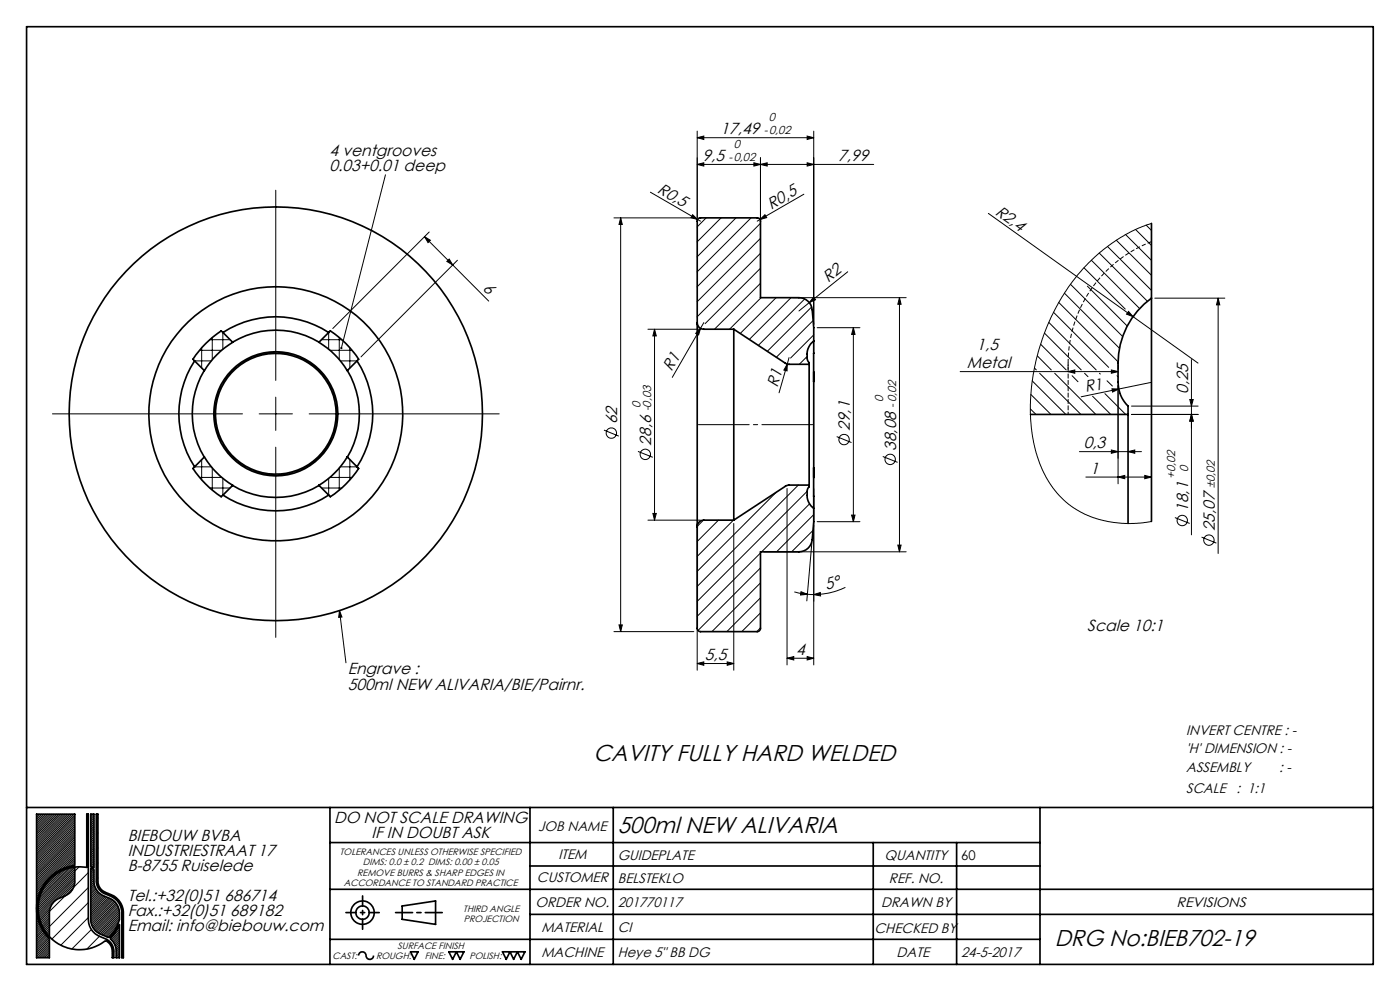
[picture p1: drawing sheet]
<svg xmlns="http://www.w3.org/2000/svg" width="420mm" height="297mm" viewBox="0 0 420 297" stroke-linecap="round" stroke-linejoin="round" font-family="sans-serif">
<g fill="none" stroke="#000" stroke-width=".3">
<path d="M209.2 39.3v26M244.1 39.3v57.9M82.7 57v57M115.6 52.4l-13.2 51.9M195.1 57.6l14.2 8.2M209.2 49.3l1.9-.5v1zM209.2 49.3h52.9M209.2 41.3l1.9-.5v1zM209.2 41.3h34.9M226.2 48.8l1.9 .5-1.9 .5zM228.1 47.3v18M228.1 49.3l2.1-.5v1z"/>
<path d="M241.2 58.2l-13.2 7.6M242.1 40.8l2 .5-2 .5zM242.1 48.8l2 .5-2 .5zM127.4 70.9l1.7 1.1-.7 .7zM127.4 70.9l8.4 8.5M128.8 69.5l-29 29M134.1 78.3l.7-.7 1 1.8zM135.8 79.4l10.8 10.8M137.2 78l-28.9 29M184.2 65.3h23.9M186.2 65.3v124M186.2 65.3l.5 2h-1z"/>
<path d="M207.8 64.3l1.5 1.5-2-.6zM209.3 65.8l.8 .5M211.8 65.3l-2.6 2.7M216.3 65.3l-7.1 7.2M220.8 65.3l-11.6 11.6M225.3 65.3l-16.1 16.2M228 65.8l1.5-1.5 .5 .9zM228 65.8l-.8 .5M228.1 67l-18.9 18.9M228.1 71.4l-18.9 19M228.1 75.9l-18.9 19M296.5 64l62.9 44.8"/>
<path d="M327.4 78l14.5 14.5M329.8 75.8l14.4 14.5M332.2 73.9l13.2 13.1M334.9 72l10.5 10.5M337.7 70.3l7.7 7.7M340.7 68.8l4.7 4.8M343.9 67.5l1.5 1.6M345.4 67l-3.7 1.3-4 2-6.2 4.1-3.2 2.7-2.8 2.8-2.2 2.5-2.9 3.8-4.3 7.3-3.4 8.1-1.7 5.6-1 4.9-.5 3.7-.4 5.4 .1 4.3 .5 5.2 1 4.3 1.2 3.7 1.2 3 2.1 3.5 1.8 2.5 2.2 2.2 2.6 2.1 3.5 2.1 2.8 1.1 2.9 .8 2.9 .6 4.9 .3 3.2-.1 3.4-.5M66.9 99.7v5M98.6 99.7v5M194.4 98.7h15.7M196.4 98.7l.5 2h-1z"/>
<path d="M196.4 98.7v57.2M210.1 98.4l-.5 2-.9-.5zM210.1 98.4l-8.4 14.7M211.1 96.7l-1 1.7M228.1 80.4l-16.6 16.6M228.1 84.9l-13.8 13.8M228.3 89.2l-9.4 9.5M232.8 89.2l-10.7 10.7M237.3 89.2l-12.5 12.5M237.8 89.2h34.1M241.4 89.6l-13.9 13.9M242.8 90.7l-3.1 2.5"/>
<path d="M243.5 92l-13.3 13.3M243.9 96.1l-11 11M244.1 89.1l.6 .7-1.9 .9zM245.1 98.2h12.9M254.3 81.5l-11.5 9.2M256 98.2l.5 2h-1zM256 98.2v58.1M269.8 89.2v76.2M269.8 89.2l.5 2h-1zM313.3 99.8l11.1 11.1M314.6 96.6l14.3 14.3M316.1 93.6l16.5 16.5"/>
<path d="M317.6 90.7l17.8 17.7M319.3 87.9l16.5 16.5M321.1 85.2l15.7 15.7M325.2 80.3l12.4 12.3M326.2 85.8l12 11.9M338.6 93.3l1.3 1.6-1.9-.7zM339.9 94.9h.1M346.4 89.4h21.1M365.4 89.4v76.5M365.4 89.4l.5 2h-1zM58.4 108.2h5M59.9 105h6.6"/>
<path d="M60.5 104.2v6.1M62.9 101.8h6.1M63.7 101.1v6.7M82.7 119v10M96.5 101.8h6M99 105h6.6M101.8 101.1v6.7M102.1 108.2h5M105 104.2v6.1M236.2 109.1l-.1 2.1-.9-.3zM236.2 109.1l-2.5 8.6M236.7 107.2l-.5 1.9"/>
<path d="M242.1 106.8l-2.3 2.4M244.1 100.4l-6.9 6.9M288 111.4h47.4M309.2 118.2l6.1 6M309.7 114.2l10.1 10M310.3 110.3l.6 .6M311.2 106.6l4.2 4.3M311.9 111.9l12.4 12.3M312.2 103.1l7.7 7.8M316.4 111.9l12.4 12.3M320.4 111.4l2-.5v1zM320.4 109.4v1.3"/>
<path d="M321.6 112.6l1.8 1.8M325.4 111.9l1 1M327.8 118.7l5.4 5.5M329.8 111.9l.3 .2M331.5 118l6.2 6.2M332.1 114.1l1.6 1.6M333.4 110.9l2 .5-2 .5zM333.6 116.5l2 .1-1.8 .9zM335.1 112.6l.3 .3M335.4 109.4v1.3M335.4 115.6v29.4M335.8 117.8l.3 .2"/>
<path d="M345.4 114.6l-21.1 4.3M356.9 119.7h1.1l-.6 2zM357.4 107.8v52.5M15.7 124h57M58.4 139.9h5M60.5 137.8v6M77.8 124h9.9M82.7 134v57M92.7 124h57.1M102.1 139.9h5M105 137.8v6M181.2 128.9l4.4 1.8"/>
<path d="M191.4 135.3l4.4 1.8M251 130.8l4.4 1.8M264.8 136.8l4.5 1.8M309.1 122.6l1.7 1.6M323.8 135.4h18.6M333.4 134.9l2 .5-2 .5zM338.4 135.4l2-.5v1zM339.4 121.7h20M357.4 124.2l.6 2h-1.1zM359.4 124.2h-20M59.9 143.1h6.6M62.9 146.3h6.1"/>
<path d="M63.7 140.3v6.6M66.9 143.4v5M96.5 146.3h6M98.6 143.4v5M99 143.1h6.6M101.8 140.3v6.6M194.4 155.9h15.7M195.9 153.9h1l-.5 2zM209.2 156.9v44M211 155.9l-1.8 1.9M215.5 155.9l-6.3 6.4M220 155.9l-10.8 10.9"/>
<path d="M220.1 156.9v44M232.9 147.5l-23.7 23.7M236.1 146.4v52.9M239.5 145.4l-30.3 30.4M242.1 147.2l-32.9 33M242.9 151l-14.4 14.4M243.9 159l-6.4 6.4M244.1 146.4v52.9M244.1 154.2l-11.1 11.2M245.1 156.3h12.9M255.5 154.4h1l-.5 1.9zM325.8 143h19.6"/>
<path d="M335.4 143l2-.5v1zM343.4 142.5l2 .5-2 .5zM352.5 155.1l4.4 1.8M228.1 165.7l-18.9 19M228.1 170.2l-18.7 18.7M228.1 174.7l-14.5 14.6M228.1 179.2l-10 10.1M229.2 165.4h42.7M238.3 177.4l3.9 .7M240.3 177.3l1.9 .8-2 .2zM242.2 178.1l1.9 .1M243.6 162.7l-1.6 17.4"/>
<path d="M244.1 178.2l2-.6 .1 1zM253.6 176l-4.6 1.7-4.9 .5M269.3 163.4h1l-.5 2zM360.5 161l4.4 1.8M101.8 183l2 15.6M101.8 183l.8 1.9-1 .1zM184.2 189.3h23.9M185.7 187.3h1l-.5 2zM209.2 198.9l1.9-.5v1zM209.2 198.9h10.9M218.2 198.4l1.9 .5-1.9 .5zM228.1 183.7l-5.6 5.6"/>
<path d="M228.1 188.2l-1.1 1.1M236.1 197.3l2-.5v1zM236.1 197.3h8M242.1 196.8l2 .5-2 .5zM11.5 244l-.5 .5M12 244l-1 1M12.6 244l-1.6 1.6M13.1 244l-2.1 2.2M13.7 244l-2.7 2.7M14.3 244l-3.3 3.3M14.8 244l-3.8 3.9M15.4 244l-4.4 4.4"/>
<path d="M15.9 244l-4.9 5M16.5 244l-5.5 5.6M17.1 244l-6.1 6.1M17.6 244l-6.6 6.6M18.2 244l-7.2 7.2M18.7 244l-7.7 7.8M19.3 244l-8.3 8.3M19.9 244l-8.9 8.9M20.4 244l-9.4 9.5M21 244l-10 10M21.6 244l-10.6 10.6M21.9 260l-10.3 10.2"/>
<path d="M22.1 244l-11.1 11.2M22.4 244.3l-11.4 11.4M22.4 244.8l-11.4 11.5M22.4 245.4l-11.4 11.4M22.4 245.9l-11.4 11.5M22.4 246.5l-11.4 11.4M22.4 247l-11.4 11.5M22.4 247.6l-11.4 11.5M22.4 248.2l-11.4 11.4M22.4 248.7l-11.4 11.5M22.4 249.3l-11.4 11.5M22.4 249.9l-11.4 11.4"/>
<path d="M22.4 250.4l-11.4 11.5M22.4 251l-11.4 11.4M22.4 251.5l-11.4 11.5M22.4 252.1l-11.4 11.5M22.4 252.7l-11.4 11.4M22.4 253.2l-11.4 11.5M22.4 253.8l-11.4 11.5M22.4 254.3l-11.4 11.5M22.4 254.9l-11.4 11.5M22.4 255.5l-6.8 6.8M22.4 256l-4.9 5M22.4 256.6l-3.8 3.9"/>
<path d="M22.4 257.1l-2.9 3M22.4 257.7l-2 2.1M22.4 258.3l-1.3 1.3M22.4 258.8l-.6 .7M22.4 260l-10.9 10.9M23.7 259.8l-12.2 12.3M26 244h.1M26.5 257l-.5 .5M26.5 248l-.5 .5M26.5 252.5l-.5 .5M27.7 244l-.5 .5M28.2 244.1l-1 1"/>
<path d="M28.2 244.7l-1 .9M28.2 245.8l-1 1M28.2 246.4l-1 .9M28.2 248.6l-1 1M28.2 249.2l-1 .9M28.2 249.7l-1 1M28.2 250.3l-1 .9M28.2 250.9l-1 .9M28.2 252l-1 .9M28.2 252.6l-1 .9M28.2 253.7l-1 .9M28.2 254.8l-1 .9"/>
<path d="M28.2 255.3l-1 1M28.2 255.9l-1 1M28.2 256.5l-1 .9M28.2 257l-1 1M28.2 257.6l-1 .9M28.2 258.2l-1 .9M28.2 258.7l-1 1M28.2 259.9l-.2 .1M28.2 245.2l-1 1M28.2 246.9l-1 1M28.2 247.5l-1 1M28.2 248l-1 1"/>
<path d="M28.2 251.4l-1 1M28.2 253.1l-1 1M28.2 254.2l-1 1M28.2 259.3l-.6 .6M29.4 249.7l-.5 .5M29.4 254.1l-.5 .5M29.4 245.2l-.5 .4M29.4 258.7l-.5 .4M11 272h.1M11 272.6h.1M11 271.4h.1M11 273.1h.1"/>
<path d="M11 273.6v.1M11.1 270.8l-.1 .1M11.1 274.1l-.1 .1M11.1 270.1l-.1 .2M11.2 274.6l-.2 .2M11.3 269.4l-.3 .3M11.3 275l-.3 .3M11.4 275.5l-.4 .4M11.5 268.7l-.5 .5M11.5 275.9l-.5 .6M11.7 276.4l-.7 .6M11.7 267.9l-.7 .7"/>
<path d="M11.8 276.8l-.8 .8M12 277.2l-1 1M12.1 266.9l-1.1 1.2M12.1 277.6l-1.1 1.1M12.3 278l-1.3 1.3M12.5 278.3l-1.5 1.6M12.7 265.8l-1.7 1.7M12.7 278.7l-1.7 1.7M12.9 279l-1.9 1.9M13.2 279.4l-2.2 2.1M13.4 279.7l-2.4 2.4M14 263.9l-3 3"/>
<path d="M14.8 273.8l-2.6 2.6M14.8 274.4l-2.5 2.4M14.8 274.9l-2.3 2.3M14.8 275.4l-2.1 2.2M14.8 276l-1.9 2M14.8 276.6l-1.7 1.7M14.8 277.1l-1.5 1.6M14.8 278.3l-1.1 1.1M14.8 278.8l-.8 .9M14.8 279.4l-.6 .6M14.8 280l-.3 .3M14.9 272.5l-3 3.1"/>
<path d="M15.2 271.7l-3.4 3.4M17.5 261.6l-4.3 4.2M18.7 260.9l-6.1 6.1M19.6 260.5l-7.4 7.5M20.5 260.3l-8.5 8.5M21.2 260.1l-9.5 9.4M22.3 265.1l-3.7 3.8M22.4 260.5l-10.9 11M22.4 261.7l-10.9 10.9M22.4 262.2l-10.9 11M22.4 262.8l-10.9 10.9M22.4 263.3l-10.8 10.9"/>
<path d="M22.4 263.9l-10.7 10.7M22.4 264.5l-4.8 4.8M26.5 261.5l-14.5 14.5M26.5 266l-13 13M26.5 270.5l-10.9 10.9M26.5 275l-8.3 8.3M27.4 278.6l-5.8 5.8M27.7 260.4l-.5 .4M28.1 260.5l-.9 .9M28.2 261.5l-1 1M28.2 262.1l-1 .9M28.2 263.2l-1 1"/>
<path d="M28.2 263.8l-1 .9M28.2 260.9l-1 1M28.2 262.6l-1 1M28.2 264.3l-1 1M28.3 264.8l-1.1 1M28.3 265.3l-1.1 1.1M28.5 265.7l-1.3 1.3M28.6 266.1l-1.4 1.4M28.8 266.5l-1.6 1.6M29 266.8l-1.8 1.8M29.3 267.2l-2.1 2M29.4 263.1l-.5 .5"/>
<path d="M29.6 267.4l-2.4 2.4M29.8 267.7l-2.6 2.6M30.2 268l-3 2.9M30.4 266.6l-.3 .3M30.5 268.2l-3.3 3.3M30.9 268.4l-3.7 3.6M31.3 268.6l-4.1 4M31.6 268.7l-4.4 4.5M32 268.9l-4.8 4.8M32.5 269.1l-5.3 5.1M32.8 269.2l-5.6 5.6M33.2 269.4l-6 6"/>
<path d="M33.4 268.1l-.4 .4M33.6 269.6l-6.4 6.3M33.9 269.8l-6.6 6.6M34.2 270.1l-6.8 6.8M34.3 279l-1.9 1.9M34.5 270.3l-6.9 7M34.8 270.6l-7.1 7.1M35 271l-7.1 7.1M35 277.7l-3 3M35.2 271.3l-7 7.1M35.4 271.7l-7 7M35.5 276.7l-3.9 3.9"/>
<path d="M35.6 272.1l-6.9 6.9M35.7 272.5l-6.7 6.8M35.8 273l-6.5 6.5M35.8 275.8l-4.6 4.6M35.8 273.5l-6.2 6.2M35.8 274.1l-5.8 5.8M35.8 274.6l-5.4 5.5M35.8 275.2l-5 5M35.8 277.5l-.3 .2M35.8 278l-.9 1M35.8 278.6l-2.7 2.7M35.8 279.1l-2.5 2.5"/>
<path d="M35.8 279.7l-2.2 2.2M35.9 270.1l-.4 .4M37 273.5l-.5 .4M37 278l-.5 .4M13.6 280l-2.6 2.6M13.9 280.3l-2.9 2.9M14.1 280.6l-3.1 3.2M14.4 280.9l-3.4 3.4M14.6 281.2l-3.6 3.7M14.8 280.5l-.1 .1M14.8 281.6l-3.8 3.9M14.8 282.2l-3.8 3.8"/>
<path d="M14.8 282.7l-3.8 3.9M14.8 283.3l-3.7 3.7M14.8 283.9l-3.1 3.1M14.8 284.4l-2.6 2.6M14.8 285l-2 2M14.8 285.6l-1.5 1.4M14.8 286.1l-.9 .9M14.8 286.7l-.3 .3M29.8 280.6l-3.8 3.8M32.8 282.1l-.3 .4M34.1 285.3l-.4 .5M35.8 280.2l-1.9 2"/>
<path d="M35.8 280.8l-1.7 1.7M35.8 281.4l-1.5 1.5M35.8 281.9l-1.3 1.4M35.8 282.5l-1.2 1.2M35.8 283.1l-1 1M35.8 283.6l-.9 1M35.8 284.2l-.9 .9M35.8 284.8l-.9 .9M35.8 285.3l-.9 1M35.8 285.9l-.9 .9M35.8 286.4l-.6 .6M35.8 287h.1"/>
<path d="M37 282.4l-.5 .5M37 286.9l-.1 .1"/>
<circle cx="183.4" cy="129.8" r="1.55"/>
<circle cx="193.6" cy="136.2" r="1.55"/>
<circle cx="253.2" cy="131.7" r="1.55"/>
<circle cx="267.1" cy="137.7" r="1.55"/>
<circle cx="354.7" cy="156" r="1.55"/>
<circle cx="362.7" cy="161.9" r="1.56"/>
</g>
<path d="M345.4 72.4a39 39 0 0 0-25 36.4" fill="none" stroke="#000" stroke-width=".3" stroke-dasharray="1.3 .6" stroke-linecap="butt"/>
<g fill="none" stroke="#000" stroke-width=".5">
<path d="M8 8h404v281h-404zM345.4 67v22.4M66.9 99.7a29 29 0 0 1 31.7 0M66.9 99.7l-.5-.5a29.8 29.8 0 0 0-8.5 8.5l.5 .5M66.9 99.7l2.9 2.9a25.3 25.3 0 0 0-8.5 8.5l-2.9-2.9M209.2 96.7v-30.4a.96 .96 0 0 1 .9-1h17.1a.96 .96 0 0 1 .9 1v22.9h11.6a4 4 0 0 1 4 3.6l.4 5.4v4M209.2 96.7a1.93 1.93 0 0 0 1.9 2h9M209.2 96.7v61.2M220.1 98.7v57.2M220.1 98.7l15.8 10.3 .5 .2h6.3M345.4 89.4a23.9 23.9 0 0 0-10 19.4v5.8a9.9 9.9 0 0 0 3 7.1v2.5M345.4 89.4v66.9"/>
<path d="M58.4 108.2a29 29 0 0 0 0 31.7M61.3 111.1a25.2 25.2 0 0 0 0 25.9M69.8 102.5a25.2 25.2 0 0 1 25.9 0M104.2 111.1a25.2 25.2 0 0 1 0 25.9M107.1 108.2a29 29 0 0 1 0 31.7M107.1 108.2l.5-.5a29.3 29.3 0 0 0-8.5-8.5l-3.4 3.4a25.3 25.3 0 0 1 8.5 8.5M107.1 108.2l-2.9 2.9M242.7 109.2v36.2M244.1 102.2a5.3 5.3 0 0 0-1.6 6.2l.2 .3v.5M244.1 102.2v12.1M244.1 114.3v26M244.1 111.4v2.9"/>
<path d="M58.4 139.9l-.5 .5a30.2 30.2 0 0 0 8.5 8.5l.5-.5M61.3 137v-.1a25.3 25.3 0 0 0 8.5 8.5l-2.9 3M61.3 137l-2.9 2.9M104.2 136.9a25.3 25.3 0 0 1-8.5 8.5l2.9 3M104.2 136.9v.1M104.2 137l2.9 2.9M107.1 139.9l.5 .5a29.8 29.8 0 0 1-8.5 8.5l-.5-.5M309.1 124.2h29.3M338.4 124.2v32.7M66.9 148.4a29 29 0 0 0 31.7 0M69.8 145.5a25.2 25.2 0 0 0 25.9 0M220.1 155.9h-9a1.99 1.99 0 0 0-1.9 2"/>
<path d="M242.7 145.4h-6.1l-.8 .2-15.7 10.3M242.7 145.4v.5l-.4 .6a5.5 5.5 0 0 0 1.8 5.9M244.1 152.4v3.9l-.4 5.4a4 4 0 0 1-4 3.7h-11.6v22.9a1.02 1.02 0 0 1-.9 1h-17.1a1.02 1.02 0 0 1-.9-1v-30.4M244.1 140.3v12.1M244.1 140.3v2.9M8 242h404M11 244h11.4v15.4a12.9 12.9 0 0 0-10.7 8.6 12.9 12.9 0 0 0 3.1 13.4v5.6h-3.8zM22.4 259.9v4.2a4.7 4.7 0 0 1-2.9 4.4l-1.8 .7a4.7 4.7 0 0 0-2.9 4.4v7.1M26 244h.5v31.6a5.6 5.6 0 0 0 3.4 5l1.7 .8a4 4 0 0 1 2.5 3.7v1.9h-.4v-1.9l-.3-1.4-.6-1-1.1-.8a12.4 12.4 0 0 1-19.8-6.6 12.4 12.4 0 0 1 14.1-15.3zM27.2 244h1v16l-1-.3zM28.9 244h.5v20.7l.2 .8 .8 1.1 1.2 .8 1.7 .7a5.9 5.9 0 0 1 3.7 5.5v13.4h-.5v-13.4a5.5 5.5 0 0 0-3.3-5l-1.8-.8a4.1 4.1 0 0 1-2.5-3.7zM99 242v47"/>
<path d="M99 252.5h213M159 242v47M159 259.5h153M184 242v47M262 252.5v36.5M287 252.5v36.5M312 242v47M27.2 260.2l1 .4v3.5a4.8 4.8 0 0 0 2.9 4.4l1.8 .7a4.8 4.8 0 0 1 2.9 4.4 6.5 6.5 0 0 1-.7 4l-.8 1.4-1.7 2.1-2.4-1.1a4.8 4.8 0 0 1-3-4.4zM35.8 277.1v9.9h-.9l-.2-3.1-.6-1.4-1.1-1.2 1.6-2zM99 266.5h313M120.7 271.5l10-1.5v7l-10-1.5zM159 274h253"/>
<path d="M99 281.5h213M107.6 286.4a1.16 1.16 0 0 1 1.3-1.1 1.16 1.16 0 0 1 1 1.4 1.13 1.13 0 0 0 1.2 .8 1.13 1.13 0 0 0 1-1.1M123.2 285.3h2.2l-1.1 2.2zM134.7 285.3h4.5l-1.2 2.2-1.1-2.2-1.1 2.2zM150.7 285.3h6.8l-1.1 2.2-1.2-2.2-1.1 2.2-1.1-2.2-1.1 2.2z"/>
<circle cx="82.7" cy="124" r="38.1"/>
<circle cx="82.7" cy="124" r="62"/>
<circle cx="82.7" cy="124" r="18.6"/>
<circle cx="82.8" cy="124" r="18.1"/>
<circle cx="108.8" cy="273.5" r="3.5"/>
<circle cx="108.8" cy="273.5" r="2"/>
</g>
<path d="M244.1 127.3h-34.9" fill="none" stroke="#000" stroke-width=".3" stroke-dasharray="15.2 1.3 1.3 1.3" stroke-dashoffset="-.3"/>
<path d="M320.4 108.8v15.4" fill="none" stroke="#000" stroke-width=".3" stroke-dasharray="1.3 .6" stroke-dashoffset=".6"/>
<path d="M118.7 273.5h14" fill="none" stroke="#000" stroke-width=".5" stroke-dasharray="6.3 1.3 1.3 1.3" stroke-dashoffset="1.3"/>
<path d="M103.8 273.5h10M108.8 278.5v-10" fill="none" stroke="#000" stroke-width=".5" stroke-dasharray="6.3 1.3 1.3 1.3" stroke-dashoffset="3.3"/>
<g fill="#000">
<path d="M207.8 64.3l1.5 1.5-2-.6zM228 65.8l1.5-1.5 .5 .9zM210.1 98.4l-.5 2-.9-.5zM244.1 89.1l.6 .7-1.9 .9zM338.6 93.3l1.3 1.6-1.9-.7zM365.4 89.4l.5 2h-1zM236.2 109.1l-.1 2.1-.9-.3zM333.6 116.5l2 .1-1.8 .9zM357.4 124.2l.6 2h-1.1z"/>
<path d="M209.2 41.3l1.9-.5v1zM242.1 40.8l2 .5-2 .5zM228.1 49.3l2.1-.5v1zM242.1 48.8l2 .5-2 .5z"/>
<path d="M226.2 48.8l1.9 .5-1.9 .5zM209.2 49.3l1.9-.5v1z"/>
<path d="M127.4 70.9l1.7 1.1-.7 .7zM134.1 78.3l.7-.7 1 1.8z"/>
<path d="M196.4 98.7l.5 2h-1zM195.9 153.9h1l-.5 2zM256 98.2l.5 2h-1zM255.5 154.4h1l-.5 1.9zM357.4 124.2l.6 2h-1.1zM356.9 119.7h1.1l-.6 2z"/>
<path d="M102.2 104l-.1 .4 .2 .2 .1-.3-.1 .3a.34 .34 0 0 0 .4-.4 .34 .34 0 0 0-.5-.2zM101.8 183l.8 1.9-1 .1z"/>
<path d="M320.4 111.4l2-.5v1zM333.4 110.9l2 .5-2 .5z"/>
<path d="M333.4 134.9l2 .5-2 .5zM338.4 135.4l2-.5v1z"/>
<path d="M335.4 143l2-.5v1zM343.4 142.5l2 .5-2 .5z"/>
<path d="M240.3 177.3l1.9 .8-2 .2zM244.1 178.2l2-.6 .1 1z"/>
<path d="M269.3 163.4h1l-.5 2zM269.8 89.2l.5 2h-1zM185.7 187.3h1l-.5 2zM186.2 65.3l.5 2h-1z"/>
<path d="M218.2 198.4l1.9 .5-1.9 .5zM209.2 198.9l1.9-.5v1zM242.1 196.8l2 .5-2 .5zM236.1 197.3l2-.5v1z"/>
</g>
<g font-size="6.9">
<text x="178" y="228.1">CAVITY FULLY HARD WELDED</text>
<text x="185.3" y="249.7">500ml NEW ALIVARIA</text>
<text x="316.4" y="283.5">DRG No:BIEB702-19</text>
</g>
<g font-size="4.8">
<text x="216.2" y="40.3">17,49</text>
<text x="98.9" y="46.8">4 ventgrooves</text>
<text x="98.9" y="51.3">0.03+0.01 deep</text>
<text x="210.8" y="48.3">9,5</text>
<text x="251.5" y="48.3">7,99</text>
<text x="197" y="57.6" transform="rotate(30 197 57.6)">R0,5</text>
<text x="231.3" y="62.8" transform="rotate(-30 231.3 62.8)">R0,5</text>
<text x="298.4" y="64" transform="rotate(36 298.4 64)">R2,4</text>
<text x="144.6" y="86.7" transform="rotate(45 144.6 86.7)">6</text>
<text x="248.5" y="84.9" transform="rotate(-39 248.5 84.9)">R2</text>
<text x="292.9" y="104.8">1,5</text>
<text x="201.5" y="111.5" transform="rotate(-60 201.5 111.5)">R1</text>
<text x="290" y="110.3">Metal</text>
<text x="233.3" y="116.2" transform="rotate(-74 233.3 116.2)">R1</text>
<text x="325.7" y="117.6" transform="rotate(-12 325.7 117.6)">R1</text>
<text x="356.5" y="118.1" transform="rotate(-90 356.5 118.1)">0,25</text>
<text x="185.2" y="127.2" transform="rotate(-90 185.2 127.2)">62</text>
<text x="254.9" y="129.2" transform="rotate(-90 254.9 129.2)">29,1</text>
<text x="195.3" y="133.6" transform="rotate(-90 195.3 133.6)">28,6</text>
<text x="268.8" y="135.1" transform="rotate(-90 268.8 135.1)">38,08</text>
<text x="325.1" y="134.3">0,3</text>
<text x="327.1" y="141.9">1</text>
<text x="356.5" y="153.4" transform="rotate(-90 356.5 153.4)">18,1</text>
<text x="364.4" y="159.3" transform="rotate(-90 364.4 159.3)">25,07</text>
<text x="248" y="176.9" transform="rotate(-17 248 176.9)">5°</text>
<text x="326.2" y="189.1">Scale 10:1</text>
<text x="211.5" y="197.8">5,5</text>
<text x="238.9" y="196.3">4</text>
<text x="104.3" y="202.1">Engrave :</text>
<text x="104.3" y="206.7">500ml NEW ALIVARIA/BIE/Pairnr.</text>
<text x="38.3" y="251.9">BIEBOUW BVBA</text>
<text x="100.2" y="246.6">DO NOT SCALE DRAWING</text>
<text x="111.5" y="251.1">IF IN DOUBT ASK</text>
<text x="38.3" y="256.5">INDUSTRIESTRAAT 17</text>
<text x="38.3" y="261">B-8755 Ruiselede</text>
<text x="38.3" y="270">Tel.:+32(0)51 686714</text>
<text x="38.3" y="274.6">Fax.:+32(0)51 689182</text>
<text x="38.3" y="279.1">Email: info@biebouw.com</text>
</g>
<g font-size="4.1">
<text x="355.9" y="220.3">INVERT CENTRE : -</text>
<text x="355.9" y="225.7">'H' DIMENSION : -</text>
<text x="355.9" y="231.4">ASSEMBLY</text>
<text x="383.7" y="231.4">: -</text>
<text x="355.9" y="237.5">SCALE</text>
<text x="371" y="237.5">: 1:1</text>
<text x="161.4" y="249">JOB NAME</text>
<text x="167.5" y="257.4">ITEM</text>
<text x="185.3" y="257.7">GUIDEPLATE</text>
<text x="265.4" y="257.8">QUANTITY</text>
<text x="161.1" y="264.3">CUSTOMER</text>
<text x="185.3" y="264.6">BELSTEKLO</text>
<text x="266.7" y="264.6">REF. NO.</text>
<text x="160.7" y="271.8">ORDER NO.</text>
<text x="185.3" y="271.7">201770117</text>
<text x="264.4" y="271.7">DRAWN BY</text>
<text x="352.9" y="271.7">REVISIONS</text>
<text x="162.4" y="279.4">MATERIAL</text>
<text x="185.3" y="279.4">CI</text>
<text x="262.3" y="279.6">CHECKED BY</text>
<text x="162.4" y="286.9">MACHINE</text>
<text x="185.3" y="286.8">Heye 5&quot; BB DG</text>
<text x="269" y="286.9">DATE</text>
<text x="288.3" y="286.9">24-5-2017</text>
</g>
<text font-size="4" x="288.4" y="257.8">60</text>
<g font-size="3.5">
<text x="229.1" y="40.3">-0,02</text>
<text x="230.7" y="36.3">0</text>
<text x="220.1" y="44.3">0</text>
<text x="218.6" y="48.3">-0,02</text>
<text x="192.1" y="122.1" transform="rotate(-90 192.1 122.1)">0</text>
<text x="195.4" y="123.2" transform="rotate(-90 195.4 123.2)">-0,03</text>
<text x="264.9" y="120.6" transform="rotate(-90 264.9 120.6)">0</text>
<text x="268.9" y="122.1" transform="rotate(-90 268.9 122.1)">-0,02</text>
<text x="352.5" y="143.5" transform="rotate(-90 352.5 143.5)">+0,02</text>
<text x="356.5" y="141.5" transform="rotate(-90 356.5 141.5)">0</text>
<text x="364.4" y="146.4" transform="rotate(-90 364.4 146.4)">±0,02</text>
</g>
<g font-size="2.8">
<text x="102" y="256.1">TOLERANCES UNLESS OTHERWISE SPECIFIED</text>
<text x="107.2" y="262.5">REMOVE BURRS &amp; SHARP EDGES IN</text>
<text x="108.8" y="259.1">DIMS: 0.0 ± 0.2 DIMS: 0.00 ± 0.05</text>
<text x="103.2" y="265.5">ACCORDANCE TO STANDARD PRACTICE</text>
<text x="139" y="273.5">THIRD ANGLE</text>
<text x="139.2" y="276.5">PROJECTION</text>
<text x="99.7" y="287.3">CAST:</text>
<text x="112.8" y="287.3">ROUGH:</text>
<text x="119.3" y="284.4">SURFACE FINISH</text>
<text x="127.5" y="287.3">FINE:</text>
<text x="140.8" y="287.3">POLISH:</text>
</g>
</svg>
